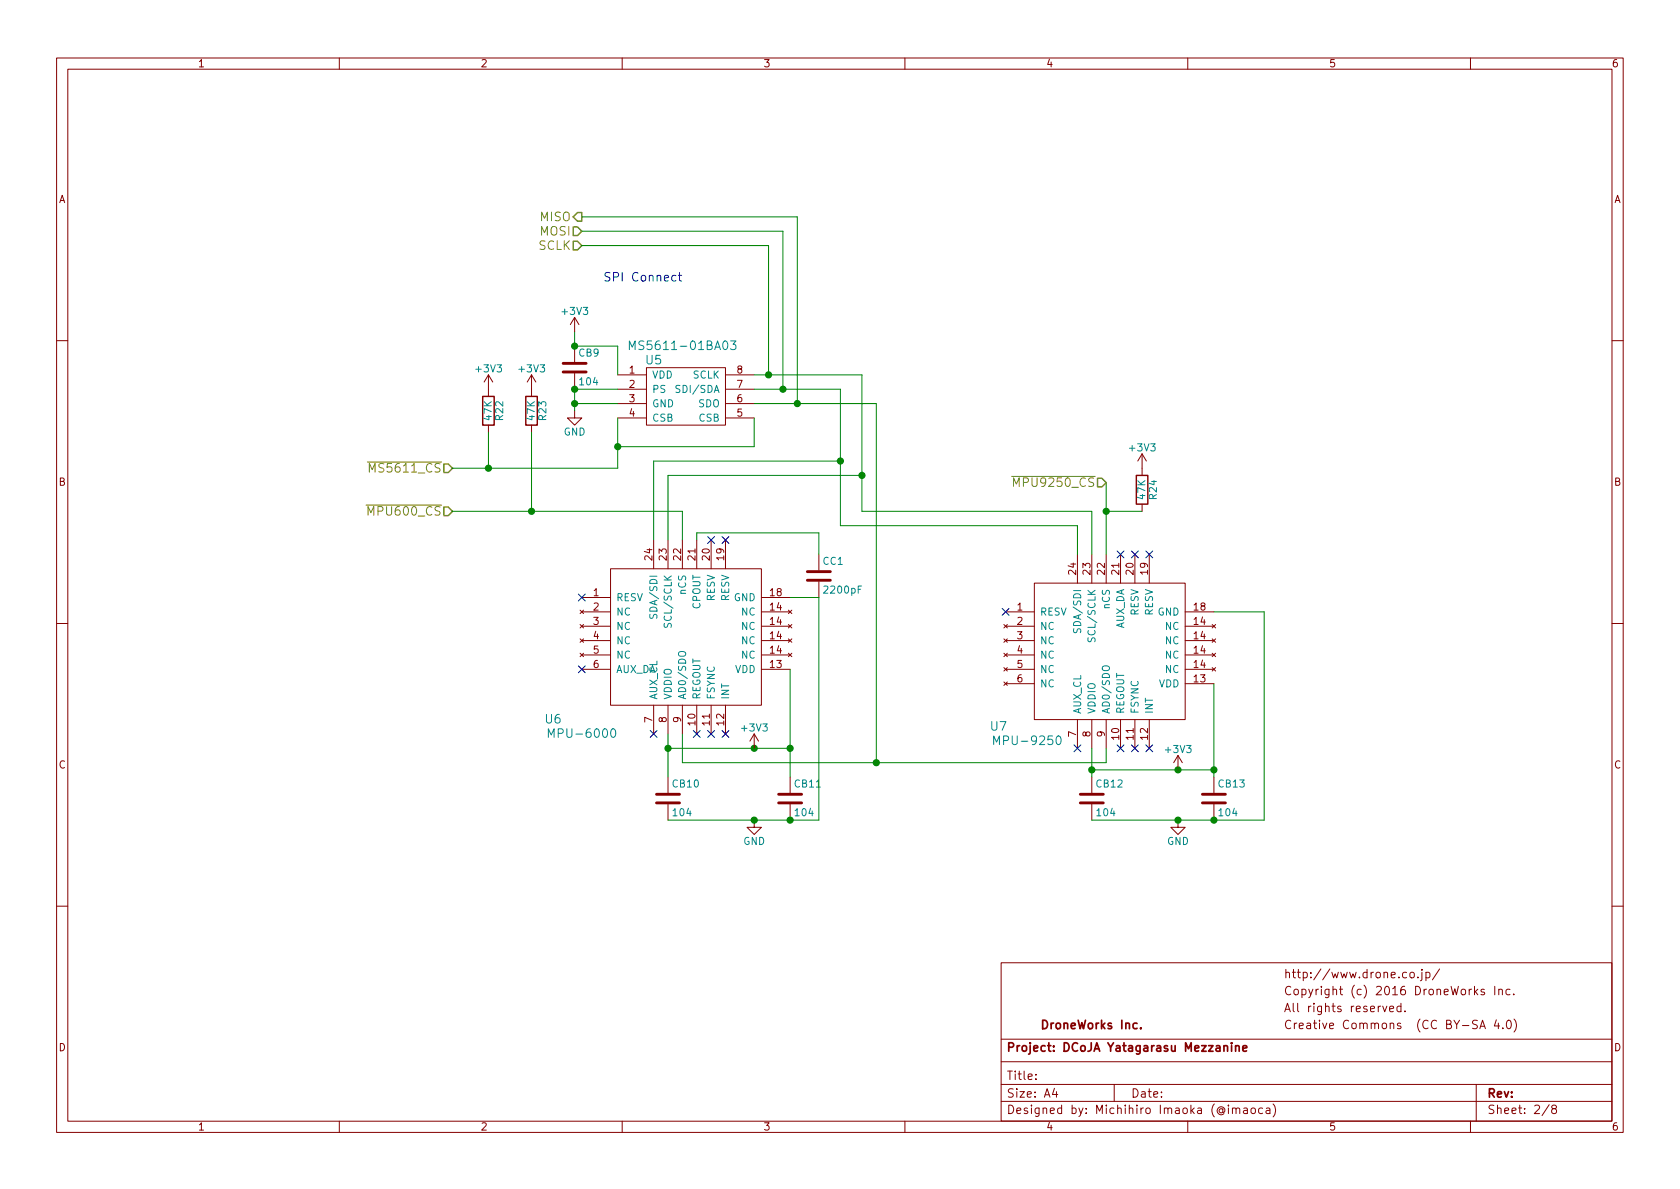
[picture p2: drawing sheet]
<svg xmlns="http://www.w3.org/2000/svg" width="297mm" height="210mm" viewBox="0 0 297 210" stroke-linecap="round" stroke-linejoin="round" font-family="sans-serif">
<g fill="none" stroke="#840000" stroke-width=".18">
<path d="M10 10.3h277v189.9h-277zM12 12.2h273v186.1h-273zM60 10.3v1.9M110 10.3v1.9M160 10.3v1.9M210 10.3v1.9M260 10.3v1.9M101.6 56.1v2.6M101.6 56.1l-.8 1.3M101.6 56.1l.8 1.3M10 60.2h2M86.4 66.3v3.8"/>
<path d="M86.4 75.2v1.2M86.4 66.3l-.8 1.3M86.4 66.3l.7 1.3M94 66.3v3.8M94 75.2v1.2M94 66.3l-.8 1.3M94 66.3l.7 1.3M101.6 72.6v1.3h1.3l-1.3 1.3-1.3-1.3h1.3M101.6 61.2v2.8M101.6 66v2.8M109.2 66.3h5.1M109.2 68.8h5.1"/>
<path d="M109.2 71.4h5.1M109.2 73.9h5.1M114.3 65h14v10.2h-14zM128.3 66.3h5M128.3 68.8h5M128.3 71.4h5M128.3 73.9h5M285 60.2h2M115.6 95.5v5.1M118.1 95.5v5.1M120.6 95.5v5.1M123.2 95.5v5.1"/>
<path d="M125.7 95.5v5.1M128.3 95.5v5.1M144.8 98v2.8M190.5 98v5.1M193 98v5.1M195.6 98v5.1M198.1 98v5.1M200.7 98v5.1M201.9 80.3v3.8M201.9 89.1v1.3M201.9 80.3l-.7 1.2M201.9 80.3l.8 1.2"/>
<path d="M203.2 98v5.1M10 110.3h2M102.6 107.9l.6 .6M102.6 110.4l.6 .6M102.6 113l.6 .6M102.6 115.5l.6 .6M102.9 105.7h5M102.9 108.2h5M102.9 110.7h5M102.9 113.3h5M102.9 115.8h5M102.9 118.4h5"/>
<path d="M103.2 107.9l-.6 .6M103.2 110.4l-.6 .6M103.2 113l-.6 .6M103.2 115.5l-.6 .6M107.9 100.6h26.7v24.1h-26.7zM134.6 105.7h5.1M134.6 108.2h5.1M134.6 110.7h5.1M134.6 113.3h5.1M134.6 115.8h5.1M134.6 118.4h5.1M139.4 115.5l.6 .6"/>
<path d="M139.4 113l.6 .6M139.4 110.4l.6 .6M139.4 107.9l.6 .6M140 115.5l-.6 .6M140 113l-.6 .6M140 110.4l-.6 .6M140 107.9l-.6 .6M144.8 102.9v2.8M177.5 110.4l.6 .6M177.5 113l.6 .6M177.5 115.5l.6 .6M177.5 118.1l.6 .6"/>
<path d="M177.8 108.2h5.1M177.8 110.7h5.1M177.8 113.3h5.1M177.8 115.8h5.1M177.8 118.4h5.1M178.1 110.4l-.6 .6M178.1 113l-.6 .6M178.1 115.5l-.6 .6M178.1 118.1l-.6 .6M182.9 103.1h26.6v24.1h-26.6zM209.5 108.2h5.1M209.5 110.7h5.1"/>
<path d="M209.5 113.3h5.1M209.5 115.8h5.1M209.5 118.4h5.1M214.3 118.1l.6 .6M214.3 115.5l.6 .6M214.3 113l.6 .6M214.3 110.4l.6 .6M214.9 118.1l-.6 .6M214.9 115.5l-.6 .6M214.9 113l-.6 .6M214.9 110.4l-.6 .6M285 110.3h2"/>
<path d="M115.6 124.7v5.1M118.1 124.7v5.1M118.1 137.4v2.8M120.6 124.7v5.1M123.2 124.7v5.1M125.7 124.7v5.1M128.3 124.7v5.1M133.3 129.8l-.7 1.3M133.3 129.8v2.5M133.3 129.8l.8 1.3M139.7 137.4v2.8M177.5 120.6l.6 .6"/>
<path d="M177.8 120.9h5.1M178.1 120.6l-.6 .6M190.5 127.2v5.1M193 127.2v5.1M193 137.4v2.8M195.6 127.2v5.1M198.1 127.2v5.1M200.7 127.2v5.1M203.2 127.2v5.1M208.3 133.6l-.8 1.3M208.3 133.6v2.5M208.3 133.6l.7 1.3"/>
<path d="M209.5 120.9h5.1M214.6 137.4v2.8M118.1 142.2v2.8M133.3 145v1.3h1.3l-1.3 1.3-1.2-1.3h1.2M139.7 142.2v2.8M193 142.2v2.8M208.3 145v1.3h1.2l-1.2 1.3-1.3-1.3h1.3M214.6 142.2v2.8M10 160.2h2M177 170.3h108v27.9h-108zM244.5 177.9l.3 1 .4-1M245.7 178.4l.7-.1v-.3l-.5-.1-.2 .2 .1 .7h.6"/>
<path d="M247.7 178l-.4-.1-.3 .3 .1 .6 .2 .1 .4-.1M247.7 177.4v1.5M248.4 178.8v.1M249.4 172.1l.2-.2 .4 .2 .1 .5-.2 .2-.3 .1-.2-.1zM250.7 172.8v.1M251.4 171.9v1.3l-.3 .2M251.4 171.4v.2M252.1 172l.5-.1 .2 .3-.1 .6h-.6M252.1 171.9v1.5M254.5 171.3l-1.2 2M260.9 175.4l.4 .5M261.3 174.9l-.6 .6"/>
<path d="M262.4 175a.37 .37 0 0 0-.6 .1l.1 .3 .5 .1 .1 .1-.2 .3-.5-.1M264.3 174.4v1.5M265 175.1l.2-.2 .4 .1v.9M265 174.9v1M267 175l-.5-.1-.2 .3v.6l.2 .1 .5-.1M267.6 175.8v.1M285 160.2h2M60 198.3v1.9M110 198.3v1.9M160 198.3v1.9M177 194.8h108M177 191.8h108"/>
<path d="M177 187.8h108M177 183.8h108M183.2 190.8v.1M183.2 190v.1M186.4 192.5l-.3 1h.9M186.8 193v1M197 191.8v3M210 198.3v1.9M217.9 196.1l.2-.2 .4 .1v.9M218.5 196.1a.36 .36 0 0 1 .4-.2 .36 .36 0 0 1 .3 .2v.8M219.9 196h.6v.9M220.5 196.3l-.4 .1-.3 .2 .3 .3 .4-.1"/>
<path d="M221.3 196.1l.2-.2 .4 .2 .1 .5-.2 .2-.3 .1-.2-.1zM223.2 196l-.4-.1-.3 .3 .1 .6 .2 .1 .4-.1M223.9 196h.6v.9M224.5 196.3l-.4 .1-.3 .2 .3 .3 .4-.1M225.1 195.2a1.71 1.71 0 0 1 0 2.3M260 198.3v1.9M261 191.8v6.5M261.6 181.9l.5-1.5 .5 1.5M261.8 181.5h.7M264.6 180.3l-.4 1.1h1M264.9 180.9v1M265.7 181.8v.1"/>
<path d="M266.5 180.6l.2-.2a.81 .81 0 0 1 .6 .6 .81 .81 0 0 1-.3 .8l-.1 .1a.79 .79 0 0 1-.4-1.3zM267.7 180.2a1.71 1.71 0 0 1 0 2.3M273.9 195.3l-1.3 2M274.6 196.1l-.3-.3 .1-.2 .2-.2 .5 .1 .1 .2-.1 .2-.6 .2a.48 .48 0 0 0-.1 .7l.2 .1 .5-.1a.48 .48 0 0 0-.2-.7"/>
</g>
<path d="M201.7 181.8v.1M216.4 185l.2-.1 .4 .1v.9M217.8 184.4v.2M217.8 184.9v1M218.5 185l.2-.1 .3 .1 .1 .9M218.5 184.9v1M219.7 185.4l.7-.1v-.3l-.4-.1-.3 .2 .1 .7h.6" fill="none" stroke="#840000" stroke-width=".3"/>
<path d="M111.3 61.8v-1.5l.5 1.1 .5-1.1v1.5M120.2 68.2h-.6v.4l.5 .3 .1 .3-.2 .2-.5-.1M129.2 60.3h.9l-.5 .6 .4 .1 .1 .2-.1 .5-.2 .1h-.4l-.2-.1M114.9 108.6v.5l.2 .2 .3-.1 .3-.5h.3l.2 .2-.1 .4M120 115.4a.83 .83 0 0 1 1.2 .1 .44 .44 0 0 1-.4 .5h-.7l-.1-.2zM189.9 111.2v.6h.4l.2-.5 .3-.1 .3 .2-.1 .5M194.9 117.9a.83 .83 0 0 1 1.3 .2 .44 .44 0 0 1-.5 .5l-.6-.1-.2-.2zM97 130.4v-1.5l.5 1.1 .5-1.1v1.5M108.2 129l.2-.1a.81 .81 0 0 1 .5 .7 .81 .81 0 0 1-.5 .8 .98 .98 0 0 1-.2-1.4zM175.7 131.7v-1.6l.5 1.1 .5-1.1v1.6M186.9 130.3l.2-.2a.81 .81 0 0 1 .5 .8 .81 .81 0 0 1-.5 .8l-.2-.2-.2-.4z" fill="none" stroke="#008484" stroke-width=".18"/>
<path d="M119.5 48.8a.48 .48 0 0 0-.7 0v.7a.48 .48 0 0 0 .7 .1M119.9 48.7h.6M120.1 48.2v1.3l.4 .2" fill="none" stroke="#0000c2" stroke-width=".18"/>
<path d="M99.6 65.8h4M99.6 64.3h4M142.7 102.6h4.1M142.7 101.1h4.1M116.1 142h4M116.1 140.5h4M137.7 142h4M137.7 140.5h4M191 142h4.1M191 140.5h4.1M212.6 142h4.1M212.6 140.5h4.1" fill="none" stroke="#840000" stroke-width=".51"/>
<g fill="none" stroke="#000084" stroke-width=".18">
<path d="M125.1 94.9l1.2 1.2M126.3 94.9l-1.2 1.2M127.7 94.9l1.2 1.2M128.9 94.9l-1.2 1.2M197.5 97.4l1.2 1.2M198.7 97.4l-1.2 1.2M200.1 97.4l1.2 1.2M201.3 97.4l-1.2 1.2M202.6 97.4l1.2 1.2M203.8 97.4l-1.2 1.2M102.3 117.7l1.2 1.3M102.3 105l1.2 1.3"/>
<path d="M103.5 117.7l-1.2 1.3M103.5 105l-1.2 1.3M177.2 107.6l1.2 1.2M178.4 107.6l-1.2 1.2M115 129.2l1.2 1.2M116.2 129.2l-1.2 1.2M122.6 129.2l1.2 1.2M123.8 129.2l-1.2 1.2M125.1 129.2l1.2 1.2M126.3 129.2l-1.2 1.2M127.7 129.2l1.2 1.2M128.9 129.2l-1.2 1.2"/>
<path d="M189.9 131.7l1.2 1.2M191.1 131.7l-1.2 1.2M197.5 131.7l1.2 1.2M198.7 131.7l-1.2 1.2M200.1 131.7l1.2 1.2M201.3 131.7l-1.2 1.2M202.6 131.7l1.2 1.2M203.8 131.7l-1.2 1.2"/>
</g>
<g fill="none" stroke="#008400" stroke-width=".18">
<path d="M102.9 38.3h38.1v33.1M101.6 58.7v2.5h7.6v5.1M102.9 43.4h33v22.9M102.9 40.9h35.5v27.9M86.4 76.4v6.4M94 76.4v14M101.6 71.4h7.6M109.2 68.8h-7.6v3.8M109.2 73.9v8.9h-29.2M133.3 71.4h21.6v63.5M133.3 68.8h15.3v24.2h41.9v5M133.3 73.9v5.1h-24.1"/>
<path d="M133.3 66.3h19.1v24.1h40.6v7.6M80 90.4h40.6v5.1M123.2 95.5v-1.3h21.6v3.8M148.6 81.5h-33v14M152.4 84.1h-34.3v11.4M195.6 90.4h6.3M195.6 85.3v12.7M139.7 118.4v19M139.7 105.7h5.1v39.3h-26.7M214.6 108.2h8.9v36.8h-30.5M118.1 129.8v7.6M118.1 132.3h21.6"/>
<path d="M120.6 129.8v5.1h75v-2.6M193 132.3v5.1M193 136.1h21.6M214.6 120.9v16.5"/>
</g>
<g fill="#008400" stroke="#008400" stroke-width=".25">
<circle cx="101.6" cy="71.4" r=".51"/>
<circle cx="101.6" cy="68.8" r=".51"/>
<circle cx="101.6" cy="61.2" r=".51"/>
<circle cx="148.6" cy="81.5" r=".51"/>
<circle cx="152.4" cy="84.1" r=".51"/>
<circle cx="118.1" cy="132.3" r=".51"/>
<circle cx="193" cy="136.1" r=".51"/>
<circle cx="214.6" cy="145" r=".51"/>
<circle cx="214.6" cy="136.1" r=".51"/>
<circle cx="208.3" cy="145" r=".51"/>
<circle cx="133.4" cy="145" r=".51"/>
<circle cx="139.7" cy="145" r=".51"/>
<circle cx="139.7" cy="132.3" r=".51"/>
<circle cx="154.9" cy="134.9" r=".51"/>
<circle cx="135.9" cy="66.3" r=".51"/>
<circle cx="138.4" cy="68.8" r=".51"/>
<circle cx="141" cy="71.4" r=".51"/>
<circle cx="133.4" cy="132.3" r=".51"/>
<circle cx="208.3" cy="136.1" r=".51"/>
<circle cx="109.2" cy="79" r=".51"/>
<circle cx="86.4" cy="82.8" r=".51"/>
<circle cx="94" cy="90.4" r=".51"/>
<circle cx="195.6" cy="90.4" r=".51"/>
</g>
<path d="M64.7 89.3h13.4M64.9 81.7h13.2M65.1 91.1v-1.5l.5 1.1 .5-1.1v1.5M65.3 83.5v-1.5l.5 1.1 .5-1.1v1.5M178.8 84.2h14.8M179.2 86v-1.5l.5 1.1 .5-1.1v1.5" fill="none" stroke="#848400" stroke-width=".18"/>
<path d="M102.1 37.6h.8v1.5h-.8l-.8-.8zM101.3 40.1h.8l.8 .8-.8 .8h-.8zM101.3 42.7h.8l.8 .7-.8 .8h-.8zM78.5 89.7h.7l.8 .7-.8 .8h-.7zM78.5 82h.7l.8 .8-.8 .8h-.7zM194.1 84.6h.7l.8 .7-.8 .8h-.7z" fill="none" stroke="#848400" stroke-width=".25"/>
<path d="M85.3 70.1h2.1v5.1h-2.1zM93 70.1h2v5.1h-2zM200.9 84.1h2v5h-2z" fill="none" stroke="#840000" stroke-width=".25"/>
<g font-size="2.1" fill="#848400">
<text x="95.5" y="39.1">MISO</text>
<text x="95.5" y="41.7">MOSI</text>
<text x="95.2" y="44.2">SCLK</text>
<text x="66" y="83.6">MS5611_CS</text>
<text x="180.1" y="86.1">MPU9250_CS</text>
<text x="65.7" y="91.2">MPU600_CS</text>
</g>
<text font-size="2.1" fill="#0000c2" x="106.7" y="49.8">SPI Connect</text>
<g font-size="2.1" fill="#008484">
<text x="112.4" y="61.9">MS5611-01BA03</text>
<text x="114.2" y="64.4">U5</text>
<text x="96.4" y="127.9">U6</text>
<text x="97.8" y="130.5">MPU-6000</text>
<text x="175.2" y="129.2">U7</text>
<text x="176.6" y="131.7">MPU-9250</text>
</g>
<g font-size="2.1" fill="#840000">
<text x="227" y="173">http://www.drone.co.jp/</text>
<text x="227" y="176">Copyright (c) 2016 DroneWorks Inc.</text>
<text x="227" y="179">All rights reserved.</text>
<text x="178" y="186">Project: DCoJA Yatagarasu Mezzanine</text>
<text x="184" y="182">DroneWorks Inc.</text>
<text x="227" y="182">Creative Commons (CC BY-SA 4.0)</text>
<text x="178" y="191">Title:</text>
<text x="178" y="194.1">Size: A4</text>
<text x="178" y="197">Designed by: Michihiro Imaoka (@imaoca)</text>
<text x="200" y="194.1">Date:</text>
<text x="263" y="194.1">Rev:</text>
<text x="263" y="197">Sheet: 2/8</text>
</g>
<g font-size="1.8" fill="#840000">
<text x="35" y="11.9">1</text>
<text x="85" y="11.9">2</text>
<text x="135" y="11.9">3</text>
<text x="185" y="11.9">4</text>
<text x="235" y="11.9">5</text>
<text x="285" y="11.9">6</text>
<text x="10.4" y="35.9">A</text>
<text x="285.4" y="35.9">A</text>
<text x="111.3" y="66">1</text>
<text x="111.3" y="68.6">2</text>
<text x="111.3" y="71.1">3</text>
<text x="130.3" y="71.1">6</text>
<text x="130.3" y="68.6">7</text>
<text x="130.3" y="66">8</text>
<text x="111.3" y="73.7">4</text>
<text x="130.3" y="73.7">5</text>
<text x="10.4" y="85.9">B</text>
<text x="285.4" y="85.9">B</text>
<text x="115.3" y="99" transform="rotate(-90 115.3 99)">24</text>
<text x="117.9" y="99" transform="rotate(-90 117.9 99)">23</text>
<text x="120.4" y="99" transform="rotate(-90 120.4 99)">22</text>
<text x="122.9" y="99" transform="rotate(-90 122.9 99)">21</text>
<text x="125.5" y="99" transform="rotate(-90 125.5 99)">20</text>
<text x="128" y="99" transform="rotate(-90 128 99)">19</text>
<text x="190.2" y="101.5" transform="rotate(-90 190.2 101.5)">24</text>
<text x="192.8" y="101.5" transform="rotate(-90 192.8 101.5)">23</text>
<text x="195.3" y="101.5" transform="rotate(-90 195.3 101.5)">22</text>
<text x="197.9" y="101.5" transform="rotate(-90 197.9 101.5)">21</text>
<text x="200.4" y="101.5" transform="rotate(-90 200.4 101.5)">20</text>
<text x="202.9" y="101.5" transform="rotate(-90 202.9 101.5)">19</text>
<text x="104.9" y="105.4">1</text>
<text x="104.9" y="107.9">2</text>
<text x="136.2" y="107.9">14</text>
<text x="136.2" y="105.4">18</text>
<text x="179.9" y="107.9">1</text>
<text x="211.1" y="107.9">18</text>
<text x="104.9" y="110.5">3</text>
<text x="104.9" y="113">4</text>
<text x="136.2" y="113">14</text>
<text x="136.2" y="110.5">14</text>
<text x="179.9" y="110.5">2</text>
<text x="179.9" y="113">3</text>
<text x="211.1" y="113">14</text>
<text x="211.1" y="110.5">14</text>
<text x="104.9" y="115.6">5</text>
<text x="104.9" y="118.1">6</text>
<text x="136.2" y="118.1">13</text>
<text x="136.2" y="115.6">14</text>
<text x="179.9" y="115.6">4</text>
<text x="179.9" y="118.1">5</text>
<text x="211.1" y="118.1">14</text>
<text x="211.1" y="115.6">14</text>
<text x="179.9" y="120.6">6</text>
<text x="211.1" y="120.6">13</text>
<text x="115.3" y="127.7" transform="rotate(-90 115.3 127.7)">7</text>
<text x="117.9" y="127.7" transform="rotate(-90 117.9 127.7)">8</text>
<text x="120.4" y="127.7" transform="rotate(-90 120.4 127.7)">9</text>
<text x="122.9" y="128.2" transform="rotate(-90 122.9 128.2)">10</text>
<text x="125.5" y="128.2" transform="rotate(-90 125.5 128.2)">11</text>
<text x="128" y="128.2" transform="rotate(-90 128 128.2)">12</text>
<text x="190.2" y="130.3" transform="rotate(-90 190.2 130.3)">7</text>
<text x="192.8" y="130.3" transform="rotate(-90 192.8 130.3)">8</text>
<text x="195.3" y="130.3" transform="rotate(-90 195.3 130.3)">9</text>
<text x="197.9" y="130.8" transform="rotate(-90 197.9 130.8)">10</text>
<text x="200.4" y="130.8" transform="rotate(-90 200.4 130.8)">11</text>
<text x="202.9" y="130.8" transform="rotate(-90 202.9 130.8)">12</text>
<text x="10.4" y="135.9">C</text>
<text x="285.4" y="135.9">C</text>
<text x="10.4" y="185.9">D</text>
<text x="285.4" y="185.9">D</text>
<text x="35" y="199.9">1</text>
<text x="85" y="199.9">2</text>
<text x="135" y="199.9">3</text>
<text x="185" y="199.9">4</text>
<text x="235" y="199.9">5</text>
<text x="285" y="199.9">6</text>
</g>
<g font-size="1.8" fill="#008484">
<text x="99.5" y="55.7">+3V3</text>
<text x="84.3" y="65.8">+3V3</text>
<text x="91.9" y="65.8">+3V3</text>
<text x="102.4" y="63">CB9</text>
<text x="102.6" y="68.1">104</text>
<text x="115.3" y="66.9">VDD</text>
<text x="115.3" y="69.5">PS</text>
<text x="120.1" y="69.5">SDI/SDA</text>
<text x="122.4" y="66.9">SCLK</text>
<text x="86.9" y="74.3" transform="rotate(-90 86.9 74.3)">47K</text>
<text x="89" y="74.3" transform="rotate(-90 89 74.3)">R22</text>
<text x="94.5" y="74.3" transform="rotate(-90 94.5 74.3)">47K</text>
<text x="96.6" y="74.3" transform="rotate(-90 96.6 74.3)">R23</text>
<text x="99.6" y="77">GND</text>
<text x="115.3" y="72">GND</text>
<text x="115.3" y="74.5">CSB</text>
<text x="123.4" y="72">SDO</text>
<text x="123.5" y="74.5">CSB</text>
<text x="199.8" y="79.8">+3V3</text>
<text x="202.5" y="88.2" transform="rotate(-90 202.5 88.2)">47K</text>
<text x="204.5" y="88.2" transform="rotate(-90 204.5 88.2)">R24</text>
<text x="145.5" y="99.9">CC1</text>
<text x="109" y="106.3">RESV</text>
<text x="121.3" y="105.1" transform="rotate(-90 121.3 105.1)">nCS</text>
<text x="123.8" y="107.8" transform="rotate(-90 123.8 107.8)">CPOUT</text>
<text x="126.4" y="106.4" transform="rotate(-90 126.4 106.4)">RESV</text>
<text x="128.9" y="106.4" transform="rotate(-90 128.9 106.4)">RESV</text>
<text x="129.7" y="106.3">GND</text>
<text x="145.9" y="104.9">2200pF</text>
<text x="196.2" y="107.7" transform="rotate(-90 196.2 107.7)">nCS</text>
<text x="109" y="108.8">NC</text>
<text x="109" y="111.4">NC</text>
<text x="109" y="113.9">NC</text>
<text x="116.2" y="108.8" transform="rotate(-90 116.2 108.8)">SDA/SDI</text>
<text x="118.7" y="110.4" transform="rotate(-90 118.7 110.4)">SCL/SCLK</text>
<text x="131" y="113.9">NC</text>
<text x="131" y="111.4">NC</text>
<text x="131" y="108.8">NC</text>
<text x="183.9" y="108.8">RESV</text>
<text x="183.9" y="111.4">NC</text>
<text x="183.9" y="113.9">NC</text>
<text x="191.1" y="111.3" transform="rotate(-90 191.1 111.3)">SDA/SDI</text>
<text x="193.7" y="113" transform="rotate(-90 193.7 113)">SCL/SCLK</text>
<text x="198.8" y="111.4" transform="rotate(-90 198.8 111.4)">AUX_DA</text>
<text x="201.3" y="109" transform="rotate(-90 201.3 109)">RESV</text>
<text x="203.8" y="109" transform="rotate(-90 203.8 109)">RESV</text>
<text x="204.6" y="108.8">GND</text>
<text x="206" y="113.9">NC</text>
<text x="206" y="111.4">NC</text>
<text x="109" y="116.5">NC</text>
<text x="109" y="119">AUX_DA</text>
<text x="129.9" y="119">VDD</text>
<text x="131" y="116.5">NC</text>
<text x="183.9" y="116.5">NC</text>
<text x="183.9" y="119">NC</text>
<text x="206" y="119">NC</text>
<text x="206" y="116.5">NC</text>
<text x="116.2" y="123.7" transform="rotate(-90 116.2 123.7)">AUX_CL</text>
<text x="118.7" y="123.7" transform="rotate(-90 118.7 123.7)">VDDIO</text>
<text x="121.3" y="123.7" transform="rotate(-90 121.3 123.7)">AD0/SDO</text>
<text x="123.8" y="123.7" transform="rotate(-90 123.8 123.7)">REGOUT</text>
<text x="126.4" y="123.7" transform="rotate(-90 126.4 123.7)">FSYNC</text>
<text x="128.9" y="123.7" transform="rotate(-90 128.9 123.7)">INT</text>
<text x="183.9" y="121.5">NC</text>
<text x="204.8" y="121.5">VDD</text>
<text x="131.3" y="129.3">+3V3</text>
<text x="191.1" y="126.2" transform="rotate(-90 191.1 126.2)">AUX_CL</text>
<text x="193.7" y="126.2" transform="rotate(-90 193.7 126.2)">VDDIO</text>
<text x="196.2" y="126.2" transform="rotate(-90 196.2 126.2)">AD0/SDO</text>
<text x="198.8" y="126.2" transform="rotate(-90 198.8 126.2)">REGOUT</text>
<text x="201.3" y="126.2" transform="rotate(-90 201.3 126.2)">FSYNC</text>
<text x="203.8" y="126.2" transform="rotate(-90 203.8 126.2)">INT</text>
<text x="206.2" y="133.1">+3V3</text>
<text x="119" y="139.2">CB10</text>
<text x="140.6" y="139.2">CB11</text>
<text x="193.9" y="139.2">CB12</text>
<text x="215.5" y="139.2">CB13</text>
<text x="119.1" y="144.3">104</text>
<text x="131.4" y="149.4">GND</text>
<text x="140.7" y="144.3">104</text>
<text x="194" y="144.3">104</text>
<text x="206.3" y="149.4">GND</text>
<text x="215.6" y="144.3">104</text>
</g>
</svg>
